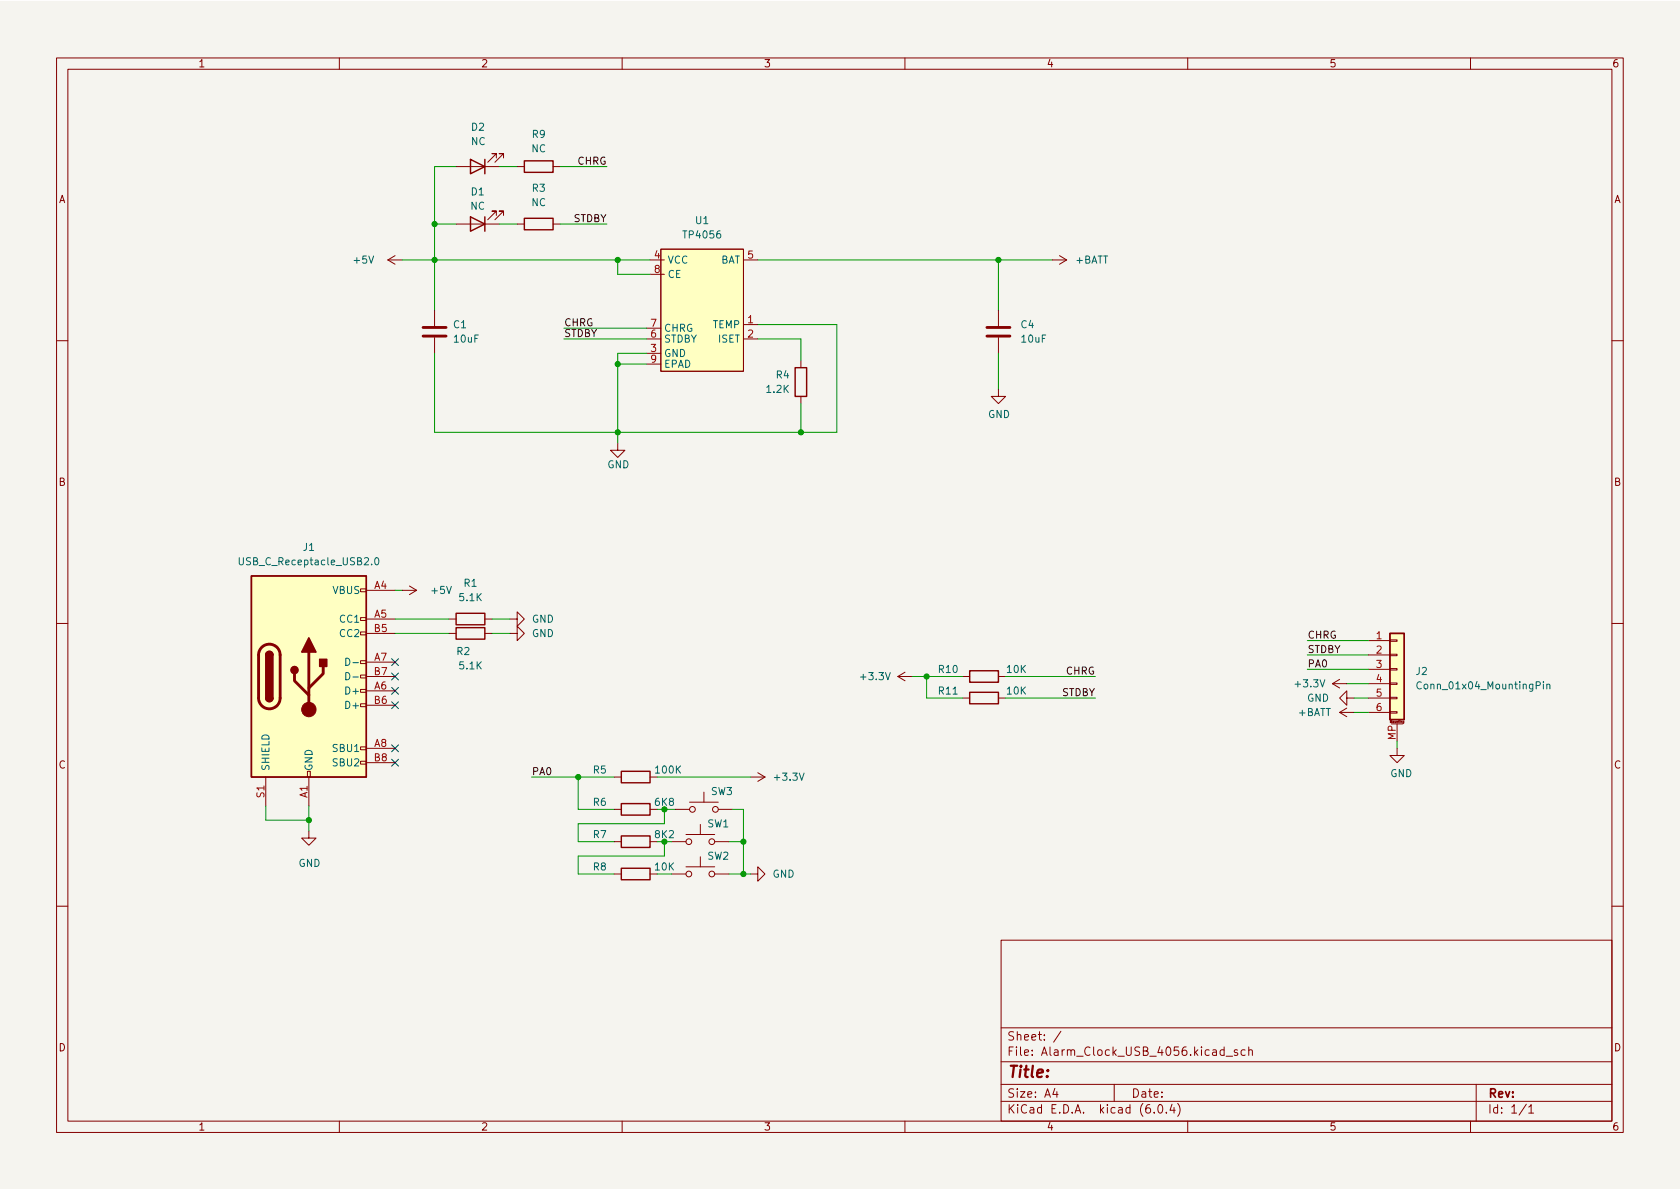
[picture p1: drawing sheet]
<svg xmlns="http://www.w3.org/2000/svg" width="297mm" height="210mm" viewBox="0 0 297 210" stroke-linecap="round" stroke-linejoin="round" font-family="sans-serif">
<path d="M0 .2h297v210.1h-297z" fill="#f5f4ef" stroke="#f5f4ef" stroke-width=".18"/>
<g fill="none" stroke="#840000" stroke-width=".18">
<path d="M10 10.2h277v190.1h-277zM12 12.2h273v186.1h-273zM60 10.2v2M110 10.2v2M160 10.2v2M210 10.2v2M260 10.2v2M80.6 29.5h7.7M80.6 39.6h7.7M87.8 27.9v-.7h-.8h.8l-1.6 1.5M87.8 38.1v-.8h-.8h.8l-1.6 1.6M89 27.9v-.7h-.7h.7l-1.5 1.5"/>
<path d="M89 38.1v-.8h-.7h.7l-1.5 1.6M91.4 29.5h1.3M91.4 39.6h1.3M97.8 29.5h1.3M97.8 39.6h1.3M68.6 46h2.5M68.6 46l1.2 .7M69.8 45.2l-1.2 .8M76.8 54.9v2.8M76.8 59.7v2.8M114.3 59.9h2.5M114.3 58h2.5"/>
<path d="M114.9 46h2.6M114.9 48.5h2.6M116.8 44.1h14.6v21.6h-14.6zM131.4 46h2.6M131.4 57.4h2.6M131.4 59.9h2.6M176.5 54.9v2.8M176.5 59.7v2.8M186.1 46h2.5M187.3 45.2l1.3 .8M188.6 46l-1.3 .7M10 60.2h2"/>
<path d="M109.2 78.4v1.2h1.3l-1.3 1.3-1.3-1.3h1.3M114.3 62.5h2.5M114.3 64.4h2.5M141.6 63.7v1.3M141.6 70.1v1.3M176.5 68.8v1.3h1.3l-1.3 1.3-1.2-1.3h1.2M285 60.2h2M10 110.2h2M63.8 119.4h1v.5h-1zM63.8 116.8h1v.5h-1zM63.8 111.8h1v.5h-1zM63.8 109.2h1v.5h-1z"/>
<path d="M63.8 104.1h1v.5h-1zM64.8 119.6h5M64.8 112h5M64.8 109.5h5M64.8 104.4h5M64.8 117.1h5M71.1 104.4h2.6M72.4 103.6l1.3 .8M73.7 104.4l-1.3 .8M79.4 112h1.2M79.4 109.5h1.2M85.7 112h1.3"/>
<path d="M85.7 109.5h1.3M90.2 109.5h1.2v-1.3l1.3 1.3-1.3 1.2v-1.2M90.2 112h1.2v-1.3l1.3 1.3-1.3 1.3v-1.3M158.7 119.6l1.3 .8M158.7 119.6h2.6M160 118.9l-1.3 .7M170.2 119.6h1.2M176.5 119.6h1.3M241.9 113.3h3.8M241.9 115.8h3.8M241.9 118.4h3.8M245.7 118.2h1.3v.3h-1.3z"/>
<path d="M245.7 115.7h1.3v.2h-1.3zM245.7 113.2h1.3v.2h-1.3zM285 110.2h2M47 137.4v5.1M54.4 136.4h.5v1h-.5zM54.6 137.4v5.1M63.8 134.6h1v.5h-1zM63.8 132.1h1v.5h-1zM63.8 124.5h1v.5h-1zM63.8 121.9h1v.5h-1zM64.8 122.2h5M64.8 132.3h5"/>
<path d="M64.8 124.7h5M64.8 134.9h5M108.6 137.4h1.3M114.9 137.4h1.3M132.7 137.4h2.6M134 136.6l1.3 .8M135.3 137.4l-1.3 .8M170.2 123.4h1.2M176.5 123.4h1.3M235.6 120.9l1.3 .8M235.6 120.9h2.5M236.9 120.1l-1.3 .8"/>
<path d="M236.9 126l1.2 .7M236.9 126h2.5M238.1 123.4v-1.2l-1.2 1.2 1.2 1.3v-1.3h1.3M238.1 125.2l-1.2 .8M241.9 120.9h3.8M241.9 126h3.8M241.9 123.4h3.8M245.7 125.9h1.3v.2h-1.3zM245.7 123.3h1.3v.3h-1.3zM245.7 120.8h1.3v.2h-1.3zM246 128h2M247 132.3v1.3h1.3l-1.3 1.3-1.3-1.3h1.3"/>
<path d="M247 128v3.1M248.2 127.8h-.2l.1-.2 .1-.1v.4h-.2M54.6 146.9v1.3h1.3l-1.3 1.3-1.3-1.3h1.3M108.6 154.6h1.3M108.6 148.8h1.3M108.6 143.1h1.3M114.9 154.6h1.3M114.9 148.8h1.3M114.9 143.1h1.3M118.7 154.6h2.6M118.7 148.8h2.6M119.4 143.1h2.5"/>
<path d="M121.3 153.3h5.1M121.3 147.6h5.1M121.9 141.9h5.1M123.8 145.8v1.8M123.8 151.5v1.8M124.5 140.1v1.8M126.4 154.6h2.5M126.4 148.8h2.5M127 143.1h2.5M132.7 154.6h1.3v-1.3l1.3 1.3-1.3 1.2v-1.2M10 160.2h2M177 166.3h108v32h-108z"/>
<path d="M285 160.2h2M60 198.3v2M110 198.3v2M160 198.3v2M177 194.8h108M177 191.8h108M177 187.8h108M177 181.8h108M186.5 192.5l-.4 1h1M186.9 193v1M187.6 182.4l-1.3 1.9M197 191.8v3"/>
<path d="M204.1 196.7v.1M204.9 195.4l.2-.1a.81 .81 0 0 1 .6 .7 .81 .81 0 0 1-.3 .8h-.2a.81 .81 0 0 1-.6-.6 .81 .81 0 0 1 .3-.8zM206.2 196.7v.1M207.2 195.3l-.3 1h.9M207.6 195.8v1M208.2 195.1a1.72 1.72 0 0 1 0 2.3M210 198.3v2M216.4 185.7l-.4-.1-.3 .3v.4l.2 .3h.5M216.4 185.1v1.5M216.8 186.8h1.1M218.8 185.7l-.4-.1-.2 .2 .1 .3 .5 .1v.4h-.6M220.1 185.7l-.4-.1-.3 .3v.4l.2 .3h.5"/>
<path d="M220.8 185.8l.2-.2 .4 .1v.9M220.8 185.1v1.5M260 198.3v2M261 191.8v6.5M269.9 195.3l-1.3 1.9M270.3 195.8l.4-.5v1.5M270.3 196.8h.9"/>
<circle cx="121.8" cy="148.8" r=".51"/>
<circle cx="121.8" cy="154.6" r=".51"/>
<circle cx="122.4" cy="143.1" r=".51"/>
<circle cx="125.9" cy="148.8" r=".51"/>
<circle cx="125.9" cy="154.6" r=".51"/>
<circle cx="126.5" cy="143.1" r=".51"/>
</g>
<g fill="none" stroke="#840000" stroke-width=".25">
<path d="M83.2 28.2l2.5 1.3-2.5 1.2zM83.2 38.3l2.5 1.3-2.5 1.3zM85.7 28.2v2.5M85.7 38.3v2.6M92.7 28.4h5.1v2.1h-5.1zM92.7 38.6h5.1v2h-5.1zM140.6 65h2v5.1h-2zM44.4 101.8h20.4v35.6h-20.4zM47 115.8a.64 .64 0 0 1 .6-.6 .64 .64 0 0 1 .7 .6M80.6 111h5.1v2h-5.1zM80.6 108.5h5.1v2h-5.1zM171.4 118.6h5.1v2h-5.1z"/>
<path d="M245.7 112h2.6v15.2h-2.6zM47 123.4a.64 .64 0 0 0 .6 .7 .64 .64 0 0 0 .7-.7M109.9 136.4h5v2h-5zM171.4 122.4h5.1v2.1h-5.1zM109.9 153.5h5v2.1h-5zM109.9 147.8h5v2.1h-5zM109.9 142.1h5v2h-5z"/>
</g>
<path d="M74.8 59.4h4.1M74.8 57.9h4.1M174.5 59.4h4.1M174.5 57.9h4.1M46.3 114.5a1.91 1.91 0 0 1 2.1-.4 1.91 1.91 0 0 1 1.1 1.7v7.6a1.91 1.91 0 0 1-1.9 1.9 1.91 1.91 0 0 1-1.9-1.9v-7.7l.2-.7zM52.1 119.1v1.3l2.5 2.5M54.6 115.3v10.2M57.1 117.9v1.2l-2.5 2.6" fill="none" stroke="#840000" stroke-width=".51"/>
<g fill="#ffffc2" stroke="#ffffc2" stroke-width=".18">
<path d="M116.8 44.1h14.6v21.6h-14.6z"/>
<path d="M44.4 101.8h20.4v35.6h-20.4z"/>
<path d="M245.7 112h2.6v15.2h-2.6z"/>
</g>
<g fill="#840000" stroke="#840000" stroke-width=".25">
<path d="M47 123.4h1.3a.64 .64 0 0 1-.7 .7 .64 .64 0 0 1-.6-.7z"/>
<path d="M47 115.8h1.3v7.6h-1.3z"/>
<path d="M47.2 115.4a.64 .64 0 0 1 .7-.2 .64 .64 0 0 1 .4 .6h-1.3z"/>
<path d="M54.6 112.8l1.3 2.5h-2.6z"/>
<path d="M56.5 116.6h1.3v1.3h-1.3z"/>
<circle cx="52.1" cy="118.5" r=".63"/>
</g>
<circle cx="54.6" cy="125.5" r="1.27" fill="#840000" stroke="#840000" stroke-width=".18"/>
<path d="M42.3 98.6v1l.2 .3h.3l.2-.3v-1M66.4 98.7l.2-.1a.68 .68 0 0 1 .4 .6 .68 .68 0 0 1-.4 .7l-.2-.1-.1-.4zM61.1 116.4a.64 .64 0 0 1 .8 .6 .64 .64 0 0 1-.8 .7zM61.1 118.9a.64 .64 0 0 1 .8 .7 .64 .64 0 0 1-.8 .6zM62.4 117.2h1M62.4 119.7h1M251.3 120.7a.6 .6 0 0 0-.8 .4 .6 .6 0 0 0 .6 .7l.2-.1M272.9 120.6v.1M272.9 121v.8M273.5 121.1l.2-.1h.3v.8M273.5 121v.8" fill="none" stroke="#006464" stroke-width=".18"/>
<g fill="none" stroke="#009600" stroke-width=".18">
<path d="M76.8 39.6h3.8M80.6 29.5h-3.8v25.4M88.3 39.6h3.1M88.3 29.5h3.1M99.1 39.6h8.2M99.1 29.5h8.2M71.1 46h43.8M99.7 58h14.6M99.7 59.9h14.6M109.2 46v2.5h5.7M134 46h52.1M134 57.4h14v19h-71.2v-13.9"/>
<path d="M134 59.9h7.6v3.8M176.5 46v8.9M109.2 64.4h5.1M114.3 62.5h-5.1v15.9M141.6 71.4v5M176.5 62.5v6.3M69.8 109.5h9.6M69.8 112h9.6M69.8 104.4h1.3M87 109.5h3.2M87 112h3.2M161.3 119.6h8.9"/>
<path d="M163.8 119.6v3.8h6.4M177.8 119.6h15.9M231.1 115.8h10.8M231.1 113.3h10.8M231.1 118.4h10.8M94 137.4h14.6M102.2 137.4v5.7h6.4M116.2 137.4h16.5M177.8 123.4h15.9M238.1 120.9h3.8M239.4 126h2.5M239.4 123.4h2.5"/>
<path d="M247 131.1v1.2M47 142.5v2.5h7.6M54.6 142.5v4.4M117.5 143.1v2.6h-15.3v3.1h6.4M117.5 148.8v2.6h-15.3v3.2h6.4M128.9 154.6h3.8M128.9 148.8h2.5M129.5 143.1h1.9v11.5"/>
</g>
<path d="M69.2 119l1.3 1.2M69.2 116.5l1.3 1.2M70.5 119l-1.3 1.2M70.5 116.5l-1.3 1.2M69.2 131.7l1.3 1.2M69.2 134.3l1.3 1.2M69.2 121.6l1.3 1.2M69.2 124.1l1.3 1.2M70.5 131.7l-1.3 1.2M70.5 134.3l-1.3 1.2M70.5 121.6l-1.3 1.2M70.5 124.1l-1.3 1.2" fill="none" stroke="#000084" stroke-width=".18"/>
<g fill="#009600" stroke="#009600" stroke-width=".18">
<circle cx="76.8" cy="46" r=".46"/>
<circle cx="109.2" cy="46" r=".46"/>
<circle cx="76.8" cy="39.6" r=".46"/>
<circle cx="109.2" cy="76.4" r=".46"/>
<circle cx="109.2" cy="64.4" r=".46"/>
<circle cx="117.5" cy="143.1" r=".46"/>
<circle cx="117.5" cy="148.8" r=".46"/>
<circle cx="141.6" cy="76.4" r=".46"/>
<circle cx="131.4" cy="154.6" r=".46"/>
<circle cx="163.8" cy="119.6" r=".46"/>
<circle cx="131.4" cy="148.8" r=".46"/>
<circle cx="54.6" cy="145" r=".46"/>
<circle cx="102.2" cy="137.4" r=".46"/>
<circle cx="176.5" cy="46" r=".46"/>
</g>
<text font-size="2.8" fill="#840000" x="178" y="190.6">Title:</text>
<g font-size="2.1" fill="#840000">
<text x="178" y="184">Sheet: /</text>
<text x="178" y="186.7">File: Alarm_Clock_USB_4056.kicad_sch</text>
<text x="178" y="196.9">KiCad E.D.A. kicad (6.0.4)</text>
<text x="178" y="194.1">Size: A4</text>
<text x="200" y="194.1">Date:</text>
<text x="263" y="194.1">Rev:</text>
<text x="263" y="196.9">Id: 1/1</text>
</g>
<g font-size="1.8" fill="#840000">
<text x="35" y="11.9">1</text>
<text x="85" y="11.9">2</text>
<text x="135" y="11.9">3</text>
<text x="185" y="11.9">4</text>
<text x="235" y="11.9">5</text>
<text x="285" y="11.9">6</text>
<text x="10.3" y="35.9">A</text>
<text x="285.3" y="35.9">A</text>
<text x="10.3" y="85.9">B</text>
<text x="285.3" y="85.9">B</text>
<text x="10.3" y="135.9">C</text>
<text x="285.3" y="135.9">C</text>
<text x="10.3" y="185.9">D</text>
<text x="285.3" y="185.9">D</text>
<text x="35" y="199.9">1</text>
<text x="85" y="199.9">2</text>
<text x="135" y="199.9">3</text>
<text x="185" y="199.9">4</text>
<text x="235" y="199.9">5</text>
<text x="285" y="199.9">6</text>
</g>
<g font-size="1.8" fill="#006464">
<text x="83.4" y="23.1">D2</text>
<text x="83.3" y="25.6">NC</text>
<text x="94" y="26.9">NC</text>
<text x="94.1" y="24.4">R9</text>
<text x="83.3" y="34.5">D1</text>
<text x="94.1" y="33.9">R3</text>
<text x="83.2" y="37.1">NC</text>
<text x="94" y="36.4">NC</text>
<text x="123" y="39.6">U1</text>
<text x="62.6" y="46.6">+5V</text>
<text x="118" y="46.6">VCC</text>
<text x="121" y="42.2">TP4056</text>
<text x="127.3" y="46.6">BAT</text>
<text x="190.2" y="46.6">+BATT</text>
<text x="118" y="49.1">CE</text>
<text x="80.2" y="58">C1</text>
<text x="117.3" y="58.7">CHRG</text>
<text x="126" y="58">TEMP</text>
<text x="180.5" y="58">C4</text>
<text x="80.4" y="60.6">10uF</text>
<text x="117.3" y="63.1">GND</text>
<text x="117.3" y="60.6">STDBY</text>
<text x="117.3" y="65">EPAD</text>
<text x="127" y="60.6">ISET</text>
<text x="180.7" y="60.6">10uF</text>
<text x="135.6" y="69.5">1.2K</text>
<text x="137.3" y="66.9">R4</text>
<text x="174.7" y="73.9">GND</text>
<text x="107.4" y="82.8">GND</text>
<text x="42.9" y="99.9">USB_C_Receptacle_USB2.0</text>
<text x="53.6" y="97.4">J1</text>
<text x="58.8" y="105">VBUS</text>
<text x="76.4" y="105">+5V</text>
<text x="81.3" y="106.3">5.1K</text>
<text x="82.1" y="103.8">R1</text>
<text x="60.2" y="110.1">CC1</text>
<text x="60.2" y="112.6">CC2</text>
<text x="94" y="110.1">GND</text>
<text x="94" y="112.6">GND</text>
<text x="80.8" y="115.8">R2</text>
<text x="81.3" y="118.4">5.1K</text>
<text x="166" y="119">R10</text>
<text x="178.1" y="119">10K</text>
<text x="250.4" y="119.3">J2</text>
<text x="61.4" y="122.8">D+</text>
<text x="61.4" y="125.3">D+</text>
<text x="152.4" y="120.3">+3.3V</text>
<text x="166" y="122.8">R11</text>
<text x="178.1" y="122.8">10K</text>
<text x="229.2" y="121.5">+3.3V</text>
<text x="231.1" y="124.1">GND</text>
<text x="251.2" y="121.9">Conn_01x04_MountingPin</text>
<text x="229.5" y="126.6">+BATT</text>
<text x="47.6" y="136.4" transform="rotate(-90 47.6 136.4)">SHIELD</text>
<text x="55.2" y="136.4" transform="rotate(-90 55.2 136.4)">GND</text>
<text x="59" y="133">SBU1</text>
<text x="59" y="135.5">SBU2</text>
<text x="104.9" y="136.8">R5</text>
<text x="116" y="136.8">100K</text>
<text x="245.8" y="137.4">GND</text>
<text x="104.9" y="142.5">R6</text>
<text x="125.7" y="140.6">SW3</text>
<text x="137.1" y="138">+3.3V</text>
<text x="104.9" y="148.2">R7</text>
<text x="125.1" y="146.3">SW1</text>
<text x="52.8" y="153.3">GND</text>
<text x="104.9" y="153.9">R8</text>
<text x="125.1" y="152">SW2</text>
<text x="136.6" y="155.2">GND</text>
</g>
<g font-size="1.8" fill="#0f0f0f">
<text x="102.1" y="29.1">CHRG</text>
<text x="101.3" y="39.3">STDBY</text>
<text x="99.7" y="59.6">STDBY</text>
<text x="99.7" y="57.7">CHRG</text>
<text x="231.1" y="112.9">CHRG</text>
<text x="188.5" y="119.3">CHRG</text>
<text x="231.1" y="118">PA0</text>
<text x="231.1" y="115.5">STDBY</text>
<text x="187.7" y="123.1">STDBY</text>
<text x="94" y="137.1">PA0</text>
</g>
<g font-size="1.8" fill="#a90000">
<text x="115.7" y="45.7">4</text>
<text x="132.2" y="45.7">5</text>
<text x="115.7" y="48.3">8</text>
<text x="115.1" y="59.7">6</text>
<text x="115.1" y="57.8">7</text>
<text x="132.2" y="57.1">1</text>
<text x="132.2" y="59.7">2</text>
<text x="115.1" y="62.2">3</text>
<text x="115.1" y="64.1">9</text>
<text x="66.2" y="104.1">A4</text>
<text x="66.2" y="109.2">A5</text>
<text x="66.2" y="111.8">B5</text>
<text x="243.3" y="113">1</text>
<text x="66.2" y="116.8">A7</text>
<text x="66.2" y="119.4">B7</text>
<text x="243.3" y="115.6">2</text>
<text x="243.3" y="118.1">3</text>
<text x="66.2" y="121.9">A6</text>
<text x="66.2" y="124.5">B6</text>
<text x="243.3" y="120.6">4</text>
<text x="243.3" y="123.2">5</text>
<text x="243.3" y="125.7">6</text>
<text x="246.8" y="130.9" transform="rotate(-90 246.8 130.9)">MP</text>
<text x="66.2" y="132.1">A8</text>
<text x="66.2" y="134.6">B8</text>
<text x="46.7" y="141" transform="rotate(-90 46.7 141)">S1</text>
<text x="54.4" y="141.1" transform="rotate(-90 54.4 141.1)">A1</text>
</g>
<g font-size="1.8" fill="#009600">
<text x="115.9" y="142.5">6K8</text>
<text x="115.9" y="148.2">8K2</text>
<text x="115.9" y="153.9">10K</text>
</g>
<text font-size=".5" fill="#840000" x="245.8" y="127.8">Mounting</text>
</svg>
